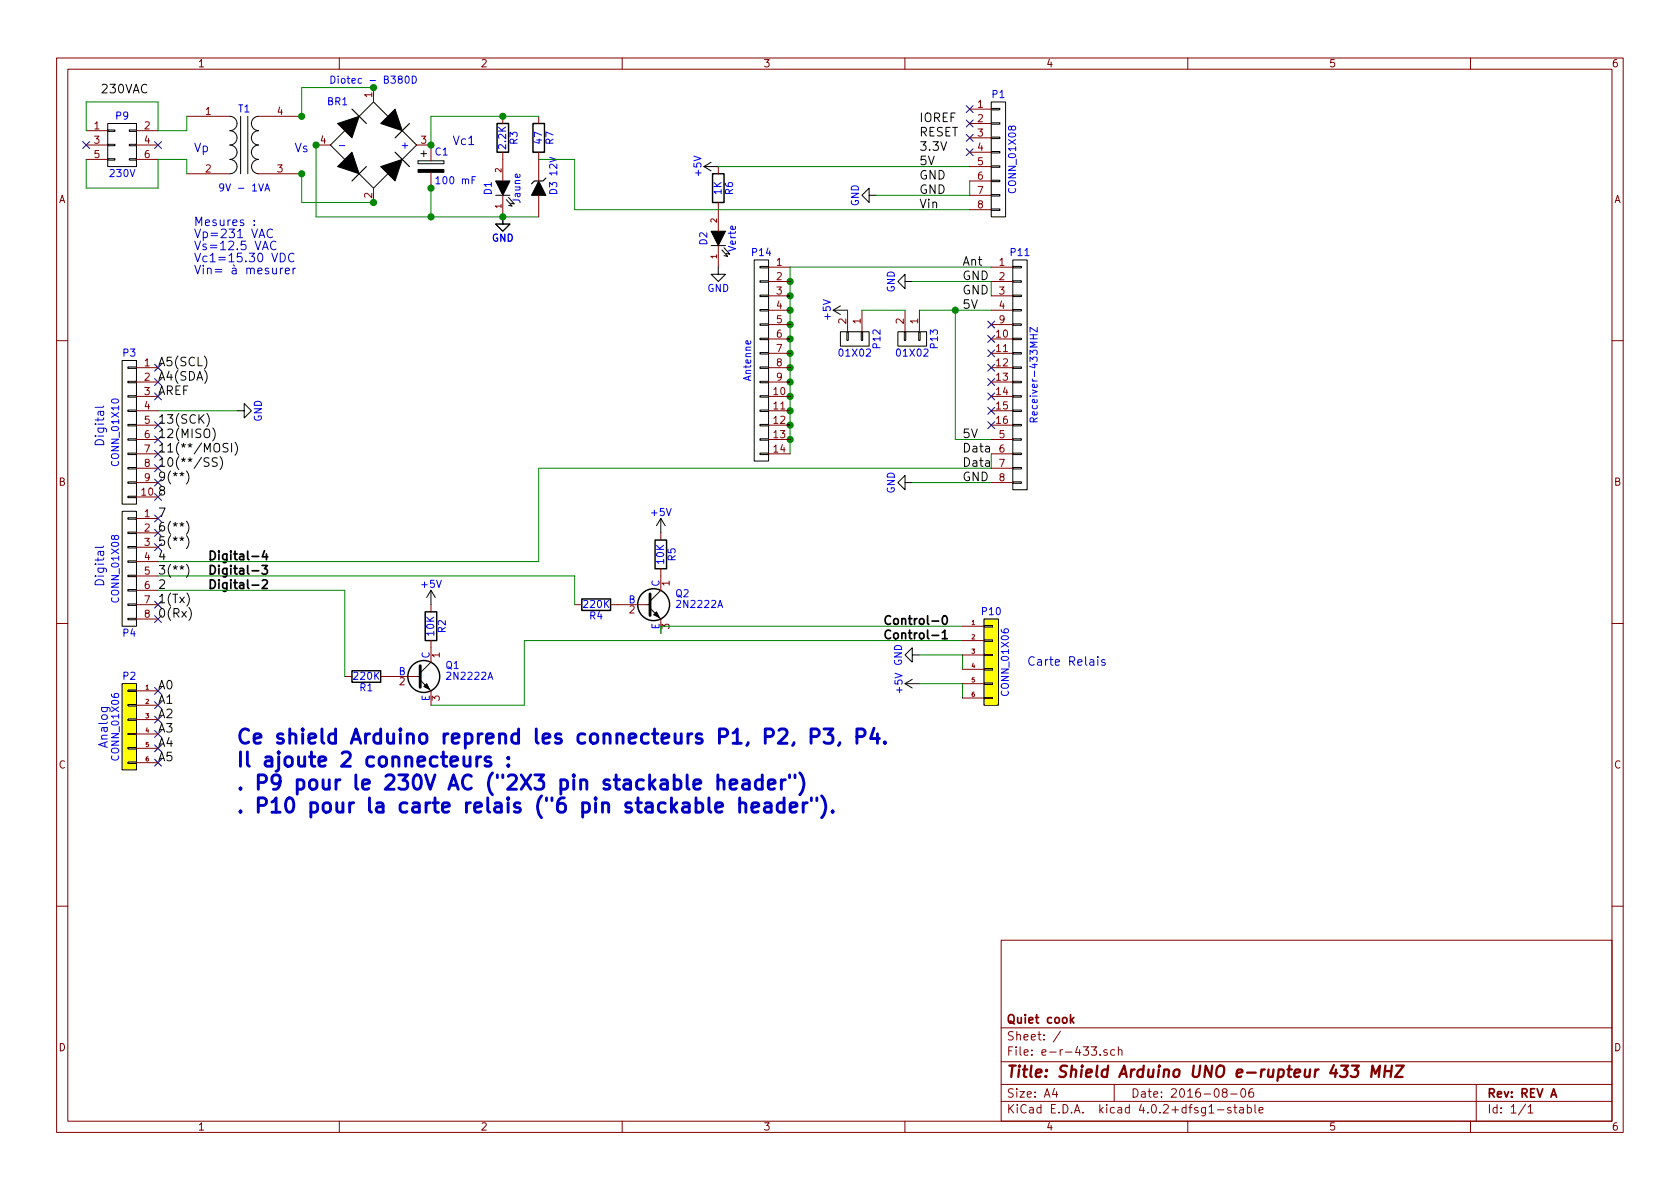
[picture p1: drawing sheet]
<svg xmlns="http://www.w3.org/2000/svg" width="297mm" height="210mm" viewBox="0 0 297 210" stroke-linecap="round" stroke-linejoin="round" font-family="sans-serif">
<g fill="none" stroke="#840000" stroke-width=".18">
<path d="M10 10.3h277v189.9h-277zM12 12.2h273v186.1h-273zM60 10.3v1.9M66 15.5v2.5M110 10.3v1.9M160 10.3v1.9M171.4 19.3h3.9M210 10.3v1.9M260 10.3v1.9M15.2 25.6h3.8M15.2 23.1h3.8M15.2 28.2h3.8"/>
<path d="M24.1 25.6h3.8M24.1 23.1h3.8M24.1 28.2h3.8M33 20.6h7.6M33 30.7h7.6M45.7 20.6h7.6M45.7 30.7h7.6M55.9 25.6h2.5M66 33.3v2.5M73.7 25.6h2.5v2.8M76.2 30.5v2.8M88.9 20.6v1.2"/>
<path d="M88.9 26.9v5.1M88.9 34.5v3.8M95.2 20.6v1.2M95.2 26.9v5.1M95.2 34.5v3.8M127 29.5v1.2M127 35.8v5.1M171.4 21.8h3.9M171.4 24.4h3.9M171.4 26.9h3.9M171.4 29.5h3.9M171.4 32h3.9"/>
<path d="M171.4 34.5h3.9M171.4 37.1h3.9M127 43.4v3.8M135.9 47.2h3.8M135.9 49.8h3.8M135.9 52.3h3.8M135.9 54.9h3.8M135.9 57.4h3.8M135.9 59.9h3.8M149.9 54.9v3.8M152.4 54.9v3.8M160 54.9v3.8"/>
<path d="M162.6 54.9v3.8M175.3 47.2h3.8M175.3 49.8h3.8M175.3 52.3h3.8M175.3 54.9h3.8M175.3 57.4h3.8M175.3 59.9h3.8M10 60.2h2M24.1 65h3.8M24.1 67.6h3.8M24.1 70.1h3.8M24.1 72.6h3.8"/>
<path d="M24.1 75.2h3.8M24.1 77.7h3.8M135.9 62.5h3.8M135.9 65h3.8M135.9 67.6h3.8M135.9 70.1h3.8M135.9 72.6h3.8M135.9 75.2h3.8M135.9 77.7h3.8M175.3 62.5h3.8M175.3 65h3.8M175.3 67.6h3.8"/>
<path d="M175.3 70.1h3.8M175.3 72.6h3.8M175.3 75.2h3.8M175.3 77.7h3.8M285 60.2h2M24.1 80.3h3.8M24.1 82.8h3.8M24.1 85.3h3.8M24.1 87.9h3.8M24.1 91.7h3.8M24.1 94.2h3.8M24.1 96.8h3.8"/>
<path d="M24.1 99.3h3.8M116.8 94.2v1.3M135.9 80.3h3.8M175.3 80.3h3.8M175.3 82.8h3.8M175.3 85.3h3.8M10 110.3h2M24.1 106.9h3.8M24.1 101.8h3.8M24.1 104.4h3.8M24.1 109.5h3.8M61 119.6h1.2"/>
<path d="M67.3 119.6h6.4M76.2 106.9v1.3M76.2 113.3v3.8M101.6 106.9h1.3M107.9 106.9h6.4M116.8 100.6v3.8M116.8 109.5v2.5M170.2 110.7h3.8M170.2 113.3h3.8M170.2 115.8h3.8M170.2 118.4h3.8M285 110.3h2"/>
<path d="M24.1 122.2h3.8M24.1 124.7h3.8M24.1 127.2h3.8M24.1 129.8h3.8M24.1 132.3h3.8M24.1 134.9h3.8M76.2 122.2v2.5M170.2 120.9h3.8M170.2 123.4h3.8M10 160.2h2M177 166.3h108v32h-108zM285 160.2h2"/>
<path d="M60 198.3v1.9M110 198.3v1.9M160 198.3v1.9M177 194.8h108M177 191.8h108M177 187.8h108M177 181.8h108M186.4 192.5l-.3 1h.9M186.8 193v1M187.5 182.3l-1.3 2M192.9 185.1h1l-.5 .6 .4 .1v.7l-.2 .1-.7-.1M194.5 186.5v.1"/>
<path d="M195.7 185.7a.37 .37 0 0 0-.6 .1l.1 .2 .5 .2 .1 .1-.2 .3-.5-.1M197 191.8v3M197.1 185.7l-.5-.1-.2 .3v.6l.2 .1 .5-.1M197.7 185.7l.2-.1 .4 .1 .1 .9M197.7 185.1v1.5M210 198.3v1.9M215.3 196.3h1.1M216.4 193.2l-.3-.3 .1-.2 .2-.2 .4 .1 .2 .2-.1 .2-.6 .2a.48 .48 0 0 0-.1 .7l.2 .1 .5-.1a.48 .48 0 0 0-.2-.7M217.6 193.5h1.1M217.6 195.9a.37 .37 0 0 0-.6 .1l.1 .3 .5 .1 .1 .1-.2 .3-.5-.1M218.1 195.8h.6M218.3 195.3v1.3l.4 .2"/>
<path d="M219.2 195.9h.6v.9M219.5 192.7l.2-.2a.81 .81 0 0 1 .6 .6 .81 .81 0 0 1-.3 .8l-.1 .1a.79 .79 0 0 1-.4-1.3zM219.8 196.2l-.4 .1-.3 .2 .3 .3 .4-.1M220.5 195.9l.5-.1 .3 .3-.2 .6h-.6M220.5 195.3v1.5M221.5 192.5a.59 .59 0 0 0-.7 .7l.1 .7 .2 .1 .5-.1 .1-.5-.2-.2-.4-.1-.3 .3M221.9 195.3v1.3l.2 .2M222.6 196.3l.7-.1v-.3l-.5-.1-.2 .2 .1 .7h.6M260 198.3v1.9M261 191.8v6.5M269.7 195.2l-1.2 2M270.2 195.8l.4-.5v1.5"/>
<path d="M270.2 196.8h.8"/>
</g>
<path d="M189.9 179.9l-.6 .6M189.4 180.4l.5 .5M274.2 194l.5-1.5 .5 1.5" fill="none" stroke="#840000" stroke-width=".3"/>
<path d="M239 188.4h1.3l-.8 .8a.48 .48 0 0 1 .7 .4l-.1 .5-.2 .2-.8 .1-.3-.1M242.4 190.4l.3-2 .5 1.5 .8-1.5-.2 2M244.9 189.4h1.1M245 188.4l-.3 2M246.1 188.4l-.2 2M246.9 188.4h1.3l-1.6 2h1.4" fill="none" stroke="#840000" stroke-width=".41"/>
<g fill="none" stroke="#000" stroke-width=".25">
<path d="M87.9 21.8h2v5.1h-2zM94.2 21.8h2.1v5.1h-2.1zM126 30.7h2v5.1h-2zM115.8 95.5h2.1v5.1h-2.1zM62.2 118.6h5.1v2h-5.1zM75.2 108.2h2v5.1h-2zM102.9 105.9h5v2h-5z"/>
<circle cx="74.9" cy="119.6" r="2.82"/>
<circle cx="115.6" cy="106.9" r="2.82"/>
</g>
<g fill="none" stroke="#000" stroke-width=".18">
<path d="M175.3 18h2.5v20.3h-2.5zM175.3 19.2h1.5v.2h-1.5zM19 28.1h1.3v.2h-1.3zM19 25.5h1.3v.3h-1.3zM19 23h1.3v.2h-1.3zM19 21.8h5.1v7.7h-5.1zM22.9 28.1h1.2v.2h-1.2zM22.9 25.5h1.2v.3h-1.2zM22.9 23h1.2v.2h-1.2zM40.6 20.6a1.27 1.27 0 0 1 1.3 1.2 1.27 1.27 0 0 1-1.3 1.3 1.27 1.27 0 0 1 1.3 1.3 1.27 1.27 0 0 1-1.3 1.2 1.27 1.27 0 0 1 1.3 1.3 1.27 1.27 0 0 1-1.3 1.3 1.27 1.27 0 0 1 1.3 1.3 1.27 1.27 0 0 1-1.3 1.2M42.5 20.6v10.1M43.8 20.6v10.1"/>
<path d="M45.7 20.6a1.27 1.27 0 0 0-1.3 1.2 1.27 1.27 0 0 0 1.3 1.3 1.27 1.27 0 0 0-1.3 1.3 1.27 1.27 0 0 0 1.3 1.2 1.27 1.27 0 0 0-1.3 1.3 1.27 1.27 0 0 0 1.3 1.3 1.27 1.27 0 0 0-1.2 1.3 1.27 1.27 0 0 0 1.2 1.2M61 23.1l-2.6 2.5 2.6 2.6M63.5 30.7l2.5 2.6 2.6-2.6M63.5 20.6l2.5-2.6 2.6 2.6M71.1 23.1l2.6 2.5-2.6 2.6M73.9 28.4v.6zM73.9 29h4.6zM73.9 28.4h4.6zM74.4 27.2h1M74.9 26.7v1M78.5 28.4v.6zM87.6 34.5h2.6"/>
<path d="M88.9 38.3v1.3h1.3l-1.3 1.3-1.3-1.3h1.3M89.5 35.3l1.1 1.1-.7-.1M89.9 34.9l1 1.2-.6-.2M124.5 29.5l1.2 .7M124.5 29.5h2.5M125.7 28.7l-1.2 .8M153.7 34.5v-1.2l-1.3 1.2 1.3 1.3v-1.3h1.2M175.3 37h1.5v.2h-1.5zM175.3 34.4h1.5v.3h-1.5zM175.3 31.9h1.5v.2h-1.5zM175.3 29.3h1.5v.3h-1.5zM175.3 26.8h1.5v.2h-1.5z"/>
<path d="M175.3 24.3h1.5v.2h-1.5zM175.3 21.7h1.5v.3h-1.5zM125.7 43.4h2.6M127 47.2v1.3h1.3l-1.3 1.3-1.3-1.3h1.3M127.6 44.2l1.1 1.1-.7-.1M128 43.8l1 1.2-.6-.2M133.3 46h2.6v35.5h-2.6zM134.4 59.8h1.5v.3h-1.5zM134.4 57.3h1.5v.2h-1.5zM134.4 54.7h1.5v.3h-1.5zM134.4 52.2h1.5v.2h-1.5zM134.4 49.7h1.5v.2h-1.5z"/>
<path d="M134.4 47.1h1.5v.3h-1.5zM147.3 54.9l1.3 .7M147.3 54.9h2.6M148.6 58.7h5.1v2.5h-5.1zM148.6 54.1l-1.3 .8M149.7 58.7h.3v1.5h-.3zM152.3 58.7h.2v1.5h-.2zM158.7 58.7h5.1v2.5h-5.1zM159.9 58.7h.2v1.5h-.2zM160 49.8v-1.3l-1.3 1.3 1.3 1.2v-1.2h1.3M162.4 58.7h.3v1.5h-.3zM179.1 59.8h1.5v.3h-1.5z"/>
<path d="M179.1 57.3h1.5v.2h-1.5zM179.1 54.7h1.5v.3h-1.5zM179.1 52.2h1.5v.2h-1.5zM179.1 49.7h1.5v.2h-1.5zM179.1 47.1h1.5v.3h-1.5zM179.1 46h2.5v40.6h-2.5zM21.6 63.7h2.5v25.4h-2.5zM22.6 77.6h1.5v.2h-1.5zM22.6 75.1h1.5v.2h-1.5zM22.6 72.5h1.5v.3h-1.5zM22.6 70h1.5v.2h-1.5zM22.6 67.4h1.5v.3h-1.5z"/>
<path d="M22.6 64.9h1.5v.2h-1.5zM36.6 73.1a1.75 1.75 0 0 1 0 2.3M37.6 75.7a1.75 1.75 0 0 1 0 2.3M40.3 78.5a.62 .62 0 0 0-.8 .1v.4l.7 .3v.5a.62 .62 0 0 1-.8 .1M40.9 78.4v1.5M41.6 78.2a1.75 1.75 0 0 1 0 2.3M41.9 72.6h1.3v-1.2l1.2 1.2-1.2 1.3v-1.3M134.4 77.6h1.5v.2h-1.5zM134.4 75.1h1.5v.2h-1.5zM134.4 72.5h1.5v.3h-1.5zM134.4 70h1.5v.2h-1.5zM134.4 67.4h1.5v.3h-1.5z"/>
<path d="M134.4 64.9h1.5v.2h-1.5zM134.4 62.4h1.5v.2h-1.5zM179.1 77.6h1.5v.2h-1.5zM179.1 75.1h1.5v.2h-1.5zM179.1 72.5h1.5v.3h-1.5zM179.1 70h1.5v.2h-1.5zM179.1 67.4h1.5v.3h-1.5zM179.1 64.9h1.5v.2h-1.5zM179.1 62.4h1.5v.2h-1.5zM21.6 90.4h2.5v20.3h-2.5zM22.6 87.8h1.5v.2h-1.5zM22.6 85.2h1.5v.3h-1.5z"/>
<path d="M22.6 82.7h1.5v.2h-1.5zM22.6 80.1h1.5v.3h-1.5zM22.6 99.2h1.5v.2h-1.5zM22.6 96.6h1.5v.3h-1.5zM22.6 94.1h1.5v.3h-1.5zM22.6 91.6h1.5v.2h-1.5zM33 83.3a1.75 1.75 0 0 1 0 2.3M33 92.2a1.75 1.75 0 0 1 0 2.3M33 94.7a1.75 1.75 0 0 1 0 2.3M33 99.8a1.75 1.75 0 0 1 0 2.3M38.4 81a.62 .62 0 0 0-.8 .1v.4l.7 .4v.4a.62 .62 0 0 1-.8 .1M38.9 80.7a1.75 1.75 0 0 1 0 2.4"/>
<path d="M116.8 91.7l-.7 1.3M116.8 91.7v2.5M116.8 91.7l.8 1.3M134.4 80.1h1.5v.3h-1.5zM160 85.3v-1.2l-1.3 1.2 1.3 1.3v-1.3h1.3M179.1 85.2h1.5v.3h-1.5zM179.1 82.7h1.5v.2h-1.5zM179.1 80.1h1.5v.3h-1.5zM22.6 109.3h1.5v.3h-1.5zM22.6 106.8h1.5v.3h-1.5zM22.6 104.3h1.5v.2h-1.5zM22.6 101.7h1.5v.3h-1.5z"/>
<path d="M33.4 107.4a1.75 1.75 0 0 1 0 2.3M73.7 119.6h.6M76.2 117.1l-1.9 1.9M76.2 104.4l-.8 1.3M76.2 104.4v2.5M76.2 104.4l.8 1.3M114.3 106.9h.6M114.9 107.6l1.9 1.9M116.8 104.4l-1.9 1.9M161.3 115.8v-1.3l-1.3 1.3 1.3 1.3v-1.3h1.3M174 118.2h1.5v.3h-1.5zM174 115.7h1.5v.2h-1.5z"/>
<path d="M174 113.2h1.5v.2h-1.5zM174 110.6h1.5v.3h-1.5zM174 109.5h2.5v15.2h-2.5zM21.6 120.9h2.5v15.2h-2.5zM22.6 134.7h1.5v.3h-1.5zM22.6 132.2h1.5v.3h-1.5zM22.6 129.7h1.5v.2h-1.5zM22.6 127.1h1.5v.3h-1.5zM22.6 124.6h1.5v.2h-1.5zM22.6 122h1.5v.3h-1.5zM74.3 120.3l1.9 1.9M160 120.9l1.3 .8"/>
<path d="M160 120.9h2.6M161.3 120.1l-1.3 .8M174 123.3h1.5v.3h-1.5zM174 120.8h1.5v.2h-1.5z"/>
</g>
<path d="M58.5 13.5a.64 .64 0 0 1 .7 .6 .64 .64 0 0 1-.7 .6zM72.9 13.5a.64 .64 0 0 1 .7 .6 .64 .64 0 0 1-.7 .6zM39.5 33l-.2 .3h-.2l-.3-.3 .1-.4 .4-.1 .2 .2a.84 .84 0 0 1-.3 1.1h-.3M46.8 33.8l.4-1.3 .5 1.3M47 33.4h.5M60 25.7h1M84.1 31.2h-.6v1.3M183.4 57.9v.8l-1.3-.8v.8M182.8 74.6l-.1-.6-.5-.1-.1 .7h1.3M183.4 73.9l-.6 .4" fill="none" stroke="#00f" stroke-width=".18"/>
<path d="M62.2 19.3l2.6 2.5M64.8 29.5l-2.6 2.5M69.8 26.9l2.6 2.6M72.4 21.8l-2.6 2.6M96.5 31.5l-.5 .5h-1.5l-.5 .5" fill="none" stroke="#000" stroke-width=".2"/>
<path d="M59.7 29.5l2.5-2.6 1.3 3.8zM59.7 21.8l3.8-1.2-1.3 3.8zM67.3 29.5l3.8-1.3-1.3 3.8zM67.3 21.8l2.5-2.5 1.3 3.8zM73.9 30h4.6v.5h-4.6zM87.6 32h2.6l-1.3 2.5zM95.2 32l1.3 2.5h-2.5zM125.7 40.9h2.6l-1.3 2.5zM115.6 108.7l.5-.5 .5 1zM74.9 121.4l.5-.5 .5 1z" fill="#000" stroke="#000" stroke-width=".18"/>
<path d="M74.3 117.7v3.8M114.9 105v3.8" fill="none" stroke="#000" stroke-width=".51"/>
<g fill="none" stroke="#008400" stroke-width=".18">
<path d="M66 15.5h-12.7v5.1M15.2 28.2v5.1h12.7v-5.1h5.1v2.5M33 20.6v2.5h-5.1v-5.1h-12.7v5.1M53.3 30.7v5.1h12.7M55.9 25.6v12.7h39.3M76.2 33.3v5M95.2 20.6h-19v5M95.2 28.2h6.4v8.9h69.8M127 29.5h44.4M171.4 32v2.5h-16.5M152.4 54.9h7.6M161.3 49.8h14"/>
<path d="M162.6 54.9h12.7M168.9 54.9v22.8h6.4M175.3 47.2h-35.6v33.1M27.9 72.6h14M161.3 85.3h14M175.3 80.3v2.5h-80.1v16.5h-67.3M27.9 101.8h73.7v5.1M27.9 104.4h33.1v15.2M162.6 115.8h7.6v2.6M170.2 110.7h-53.4v1.3M170.2 113.3h-77.5v11.4h-16.5M162.6 120.9h7.6v2.5"/>
</g>
<g fill="#008400" stroke="#008400" stroke-width=".25">
<circle cx="76.2" cy="38.3" r=".51"/>
<circle cx="76.2" cy="25.6" r=".51"/>
<circle cx="55.9" cy="25.6" r=".51"/>
<circle cx="53.3" cy="20.6" r=".51"/>
<circle cx="53.3" cy="30.7" r=".51"/>
<circle cx="66" cy="15.5" r=".51"/>
<circle cx="66" cy="35.8" r=".51"/>
<circle cx="76.2" cy="33.3" r=".51"/>
<circle cx="88.9" cy="38.3" r=".51"/>
<circle cx="88.9" cy="20.6" r=".51"/>
<circle cx="139.7" cy="52.3" r=".51"/>
<circle cx="139.7" cy="49.8" r=".51"/>
<circle cx="139.7" cy="54.9" r=".51"/>
<circle cx="139.7" cy="59.9" r=".51"/>
<circle cx="139.7" cy="57.4" r=".51"/>
<circle cx="139.7" cy="65" r=".51"/>
<circle cx="139.7" cy="62.5" r=".51"/>
<circle cx="139.7" cy="67.6" r=".51"/>
<circle cx="139.7" cy="70.1" r=".51"/>
<circle cx="139.7" cy="72.6" r=".51"/>
<circle cx="139.7" cy="75.2" r=".51"/>
<circle cx="139.7" cy="77.7" r=".51"/>
<circle cx="168.9" cy="54.9" r=".51"/>
</g>
<path d="M46.3 100h1l-.5 .6 .3 .1 .2 .2-.1 .5-.2 .1h-.5l-.2-.1M46.8 97.4l-.4 1.1h.9M47.1 98v1M46.4 102.7l.2-.2h.4l.2 .2 .1 .3-.1 .2-.9 .9h1M166.6 111.9l.5-.5v1.5M166.6 112.9h.9M166.8 109l.2-.1a.81 .81 0 0 1 .5 .7 .81 .81 0 0 1-.5 .8 .98 .98 0 0 1-.2-1.4z" fill="none" stroke="#000" stroke-width=".3"/>
<g fill="none" stroke="#000084" stroke-width=".18">
<path d="M170.8 18.7l1.3 1.2M172.1 18.7l-1.3 1.2M14.6 25l1.2 1.3M15.8 25l-1.2 1.3M27.3 25l1.2 1.3M28.5 25l-1.2 1.3M170.8 21.2l1.3 1.2M170.8 23.8l1.3 1.2M170.8 26.3l1.3 1.2M172.1 21.2l-1.3 1.2M172.1 23.8l-1.3 1.2M172.1 26.3l-1.3 1.2"/>
<path d="M174.7 56.8l1.2 1.2M174.7 59.3l1.2 1.2M175.9 56.8l-1.2 1.2M175.9 59.3l-1.2 1.2M27.3 69.5l1.2 1.2M27.3 74.6l1.2 1.2M27.3 77.1l1.2 1.2M27.3 79.6l1.2 1.3M28.5 69.5l-1.2 1.2M28.5 74.6l-1.2 1.2M28.5 77.1l-1.2 1.2M28.5 79.6l-1.2 1.3"/>
<path d="M174.7 61.9l1.2 1.2M174.7 64.4l1.2 1.2M174.7 66.9l1.2 1.3M174.7 69.5l1.2 1.2M174.7 72l1.2 1.2M174.7 74.6l1.2 1.2M175.9 61.9l-1.2 1.2M175.9 64.4l-1.2 1.2M175.9 66.9l-1.2 1.3M175.9 69.5l-1.2 1.2M175.9 72l-1.2 1.2M175.9 74.6l-1.2 1.2"/>
<path d="M27.3 82.2l1.2 1.2M27.3 87.3l1.2 1.2M27.3 91.1l1.2 1.2M28.5 82.2l-1.2 1.2M28.5 87.3l-1.2 1.2M28.5 91.1l-1.2 1.2M27.3 106.3l1.2 1.2M28.5 106.3l-1.2 1.2M27.3 121.6l1.2 1.2M27.3 126.6l1.2 1.3M27.3 129.2l1.2 1.2M27.3 131.7l1.2 1.2"/>
<path d="M27.3 134.3l1.2 1.2M27.3 124.1l1.2 1.2M28.5 121.6l-1.2 1.2M28.5 126.6l-1.2 1.3M28.5 129.2l-1.2 1.2M28.5 131.7l-1.2 1.2M28.5 134.3l-1.2 1.2M28.5 124.1l-1.2 1.2"/>
</g>
<g fill="none" stroke="#0000c2" stroke-width=".51">
<path d="M84.3 133.8v1.7M85 133.8a.59 .59 0 0 0-.7 .5M86.7 133.9l-.6-.1-.2 .1-.1 .3 .1 .3 .8 .3 .1 .2-.1 .4-.2 .1-.7-.1M89.9 135.3l.1 .1-.1 .1-.2-.1 .2-.1v.2M89.9 133.9l.1 .2-.1 .1-.2-.1 .2-.2v.3M126.9 138.1a.64 .64 0 0 1 1.1 .1v1.4M126.9 137v2.6M129.1 138.7l1.2-.2-.1-.5-.8-.1-.2 .1-.1 .2v1l.1 .2 .2 .2 .8-.2M131.4 138l.2-.1 .8 .1 .1 .2v1.4M132.5 138.5l-.3 .1h-.6a.5 .5 0 0 0-.3 .5 .5 .5 0 0 0 .3 .5h.6l.3-.2M134.8 138a.85 .85 0 0 0-1.1 .1l-.1 .3v.7l.1 .2 .3 .3 .8-.2M134.8 137v2.6"/>
<path d="M135.8 138.7l1.3-.2-.2-.5-.7-.1-.2 .1-.2 .2v1l.2 .2 .2 .2 .7-.2M138.2 137.9v1.7M138.9 137.9a.59 .59 0 0 0-.7 .5M139.6 137v.5M140.6 137v.5M141.4 136.7a2.87 2.87 0 0 1 0 3.8M143.4 130.2h1a.7 .7 0 0 0 .5-.6 .7 .7 0 0 0-.5-.7h-1v2.5M145.7 128.9h1.6l-.9 1a.68 .68 0 0 1 .9 .4v.7l-.3 .3-.2 .1h-.7l-.4-.2M148.5 131.3l-.3 .5M151.5 130.2h1a.7 .7 0 0 0 .5-.6 .7 .7 0 0 0-.5-.7h-1v2.5M154.5 128.8l-.6 1.8h1.6M155.1 129.8v1.6"/>
<path d="M156.5 131.2l.1 .1-.1 .1-.2-.1 .2-.1v.2M130.8 142.2a.64 .64 0 0 1 1.1 .1v1.3M130.8 141.1v2.5M132.9 142.8l1.3-.3-.2-.4-.7-.1-.2 .1-.2 .2v1l.2 .2 .2 .1 .7-.1M135.3 142.1l.2-.1 .7 .1 .1 .2v1.3M136.3 142.5l-.2 .2h-.6a.5 .5 0 0 0-.4 .4 .5 .5 0 0 0 .4 .5h.6l.2-.1M138.6 142.1a.85 .85 0 0 0-1.1 .1l-.1 .2v.7l.1 .3 .4 .2 .7-.1M138.6 141.1v2.5M139.7 142.8l1.2-.3-.1-.4-.7-.1-.3 .1-.1 .2v1l.1 .2 .3 .1 .7-.1M142 142v1.6M142.7 142a.59 .59 0 0 0-.7 .4M143.5 141.1v.5"/>
<path d="M144.4 141.1v.5M145.3 140.7a2.87 2.87 0 0 1 0 3.9M147.2 143.4l.1 .1-.1 .1-.1-.1 .1-.1v.2"/>
</g>
<g fill="none" stroke="#0000c2" stroke-width=".18">
<path d="M45 39.7v.2M45 39v.1M48.2 40.7a.62 .62 0 0 0-.8-.1 .62 .62 0 0 0-.2 .8 .58 .58 0 0 0 .3 .6 .58 .58 0 0 0 .7-.1M48.8 42.8a.62 .62 0 0 0-.8 0 .62 .62 0 0 0-.2 .7 .58 .58 0 0 0 .3 .6 .58 .58 0 0 0 .7-.1M49.6 44.8a.77 .77 0 0 1 .9 .7 .77 .77 0 0 1-.9 .8zM49.6 47.4v1M50 47.4l-.3 .1-.1 .2M50.4 47.9l.8-.1-.1-.3-.4-.1-.3 .2 .1 .8h.6M51.8 47.4v1M52 44.9a.62 .62 0 0 0-.8 0 .62 .62 0 0 0-.2 .7 .58 .58 0 0 0 .3 .6 .58 .58 0 0 0 .7-.1M52.2 47.4l-.2 .1-.2 .2M18.3 71.8l-.2 .2h-1.3"/>
<path d="M18.3 96.6l-.2 .2h-1.3M194.1 116.1v.2M194.1 116.6v1M195.4 116.7l-.4-.1-.2 .3v.2l.6 .1v.4h-.6"/>
</g>
<g fill="#ff0" stroke="#ff0" stroke-width=".18">
<path d="M174 109.5h2.5v15.2h-2.5z"/>
<path d="M21.6 120.9h2.5v15.2h-2.5z"/>
</g>
<g font-size="3.5" fill="#0000c2">
<text x="41.9" y="131.6">Ce shield Arduino reprend les connecteurs P1, P2, P3, P4.</text>
<text x="41.9" y="135.6">Il ajoute 2 connecteurs :</text>
<text x="41.9" y="139.7">. P9 pour le 230V AC (&quot;2X3 pin stackable header&quot;)</text>
<text x="41.9" y="143.8">. P10 pour la carte relais (&quot;6 pin stackable header&quot;).</text>
</g>
<text font-size="2.8" fill="#840000" x="178" y="190.5">Title: Shield Arduino UNO e-rupteur 433 MHZ</text>
<g font-size="2.1">
<text x="17.8" y="16.5">230VAC</text>
<text x="162.6" y="21.6">IOREF</text>
<text x="162.6" y="24.1">RESET</text>
<text x="162.6" y="26.7">3.3V</text>
<text x="162.6" y="29.2">5V</text>
<text x="162.6" y="31.7">GND</text>
<text x="162.6" y="34.3">GND</text>
<text x="162.6" y="36.8">Vin</text>
<text x="170.2" y="47">Ant</text>
<text x="170.2" y="49.5">GND</text>
<text x="170.2" y="54.6">5V</text>
<text x="27.9" y="64.8">A5(SCL)</text>
<text x="27.9" y="67.3">A4(SDA)</text>
<text x="27.9" y="69.8">AREF</text>
<text x="27.9" y="74.9">13(SCK)</text>
<text x="27.9" y="77.5">12(MISO)</text>
<text x="170.2" y="77.5">5V</text>
<text x="27.9" y="80">11(**/MOSI)</text>
<text x="27.9" y="82.5">10(**/SS)</text>
<text x="170.2" y="80">Data</text>
<text x="170.2" y="82.5">Data</text>
<text x="27.9" y="85.1">9(**)</text>
<text x="27.9" y="87.6">8</text>
<text x="170.2" y="85.1">GND</text>
<text x="27.9" y="91.4">7</text>
<text x="27.9" y="94">6(**)</text>
<text x="27.9" y="96.5">5(**)</text>
<text x="27.9" y="99.1">4</text>
<text x="27.9" y="101.6">3(**)</text>
<text x="36.8" y="101.6">Digital-3</text>
<text x="36.8" y="99.1">Digital-4</text>
<text x="27.9" y="104.1">2</text>
<text x="27.9" y="106.7">1(Tx)</text>
<text x="36.8" y="104.1">Digital-2</text>
<text x="27.9" y="109.2">0(Rx)</text>
<text x="156.2" y="110.5">Control-0</text>
<text x="156.2" y="113">Control-1</text>
<text x="27.9" y="121.9">A0</text>
<text x="27.9" y="124.5">A1</text>
<text x="27.9" y="127">A2</text>
<text x="27.9" y="129.5">A3</text>
<text x="27.9" y="132.1">A4</text>
<text x="27.9" y="134.6">A5</text>
</g>
<g font-size="2.1" fill="#0000c2">
<text x="34.3" y="26.9">Vp</text>
<text x="52.1" y="26.9">Vs</text>
<text x="80" y="25.6">Vc1</text>
<text x="34.3" y="40">Mesures :</text>
<text x="34.3" y="42.1">Vp=231 VAC</text>
<text x="34.3" y="44.2">Vs=12.5 VAC</text>
<text x="34.3" y="46.4">Vc1=15.30 VDC</text>
<text x="34.3" y="48.5">Vin= à mesurer</text>
<text x="18.4" y="79" transform="rotate(-90 18.4 79)">Digital</text>
<text x="18.4" y="103.8" transform="rotate(-90 18.4 103.8)">Digital</text>
<text x="181.6" y="117.7">Carte Relais</text>
<text x="19" y="132.3" transform="rotate(-90 19 132.3)">Analog</text>
</g>
<text font-size="2.1" fill="#008400" x="170.2" y="52.1">GND</text>
<g font-size="2.1" fill="#840000">
<text x="178" y="184">Sheet: /</text>
<text x="178" y="181">Quiet cook</text>
<text x="178" y="186.7">File: e-r-433.sch</text>
<text x="178" y="196.9">KiCad E.D.A. kicad 4.0.2+dfsg1-stable</text>
<text x="178" y="194.1">Size: A4</text>
<text x="200" y="194.1">Date: 2016-08-06</text>
<text x="263" y="194.1">Rev: REV A</text>
<text x="263" y="196.9">Id: 1/1</text>
</g>
<g font-size="1.8" fill="#840000">
<text x="35" y="11.9">1</text>
<text x="85" y="11.9">2</text>
<text x="135" y="11.9">3</text>
<text x="185" y="11.9">4</text>
<text x="235" y="11.9">5</text>
<text x="285" y="11.9">6</text>
<text x="65.8" y="17.2" transform="rotate(-90 65.8 17.2)">1</text>
<text x="16.7" y="22.9">1</text>
<text x="25.6" y="22.9">2</text>
<text x="36.3" y="20.3">1</text>
<text x="49" y="20.3">4</text>
<text x="172.9" y="19">1</text>
<text x="172.9" y="21.6">2</text>
<text x="16.7" y="25.4">3</text>
<text x="16.7" y="27.9">5</text>
<text x="25.6" y="25.4">4</text>
<text x="25.6" y="27.9">6</text>
<text x="56.7" y="25.4">4</text>
<text x="74.4" y="25.4">3</text>
<text x="172.9" y="24.1">3</text>
<text x="172.9" y="26.7">4</text>
<text x="172.9" y="29.2">5</text>
<text x="10.4" y="35.9">A</text>
<text x="36.3" y="30.5">2</text>
<text x="49" y="30.5">3</text>
<text x="65.8" y="35" transform="rotate(-90 65.8 35)">2</text>
<text x="172.9" y="31.7">6</text>
<text x="172.9" y="34.3">7</text>
<text x="285.4" y="35.9">A</text>
<text x="172.9" y="36.8">8</text>
<text x="137.3" y="47">1</text>
<text x="176.7" y="47">1</text>
<text x="137.3" y="49.5">2</text>
<text x="137.3" y="52.1">3</text>
<text x="176.7" y="49.5">2</text>
<text x="176.7" y="52.1">3</text>
<text x="137.3" y="54.6">4</text>
<text x="137.3" y="57.1">5</text>
<text x="137.3" y="59.7">6</text>
<text x="149.6" y="57.2" transform="rotate(-90 149.6 57.2)">2</text>
<text x="152.1" y="57.2" transform="rotate(-90 152.1 57.2)">1</text>
<text x="159.8" y="57.2" transform="rotate(-90 159.8 57.2)">2</text>
<text x="162.3" y="57.2" transform="rotate(-90 162.3 57.2)">1</text>
<text x="176.2" y="59.7">10</text>
<text x="176.7" y="54.6">4</text>
<text x="176.7" y="57.1">9</text>
<text x="25.6" y="64.8">1</text>
<text x="137.3" y="62.2">7</text>
<text x="137.3" y="64.8">8</text>
<text x="176.2" y="62.2">11</text>
<text x="176.2" y="64.8">12</text>
<text x="25.6" y="67.3">2</text>
<text x="25.6" y="69.8">3</text>
<text x="136.8" y="69.8">10</text>
<text x="137.3" y="67.3">9</text>
<text x="176.2" y="67.3">13</text>
<text x="176.2" y="69.8">14</text>
<text x="25.6" y="72.4">4</text>
<text x="25.6" y="74.9">5</text>
<text x="25.6" y="77.5">6</text>
<text x="136.8" y="72.4">11</text>
<text x="136.8" y="74.9">12</text>
<text x="136.8" y="77.5">13</text>
<text x="176.2" y="72.4">15</text>
<text x="176.2" y="74.9">16</text>
<text x="176.7" y="77.5">5</text>
<text x="25.6" y="80">7</text>
<text x="25.6" y="82.5">8</text>
<text x="136.8" y="80">14</text>
<text x="176.7" y="80">6</text>
<text x="176.7" y="82.5">7</text>
<text x="10.4" y="85.9">B</text>
<text x="25.1" y="87.6">10</text>
<text x="25.6" y="85.1">9</text>
<text x="176.7" y="85.1">8</text>
<text x="285.4" y="85.9">B</text>
<text x="25.6" y="91.4">1</text>
<text x="25.6" y="94">2</text>
<text x="25.6" y="96.5">3</text>
<text x="25.6" y="99.1">4</text>
<text x="25.6" y="101.6">5</text>
<text x="25.6" y="104.1">6</text>
<text x="25.6" y="106.7">7</text>
<text x="118.4" y="103.6" transform="rotate(-90 118.4 103.6)">1</text>
<text x="25.6" y="109.2">8</text>
<text x="111.3" y="108.5">2</text>
<text x="118.4" y="111.2" transform="rotate(-90 118.4 111.2)">3</text>
<text x="77.7" y="116.3" transform="rotate(-90 77.7 116.3)">1</text>
<text x="70.6" y="121.2">2</text>
<text x="77.7" y="123.9" transform="rotate(-90 77.7 123.9)">3</text>
<text x="10.4" y="135.9">C</text>
<text x="285.4" y="135.9">C</text>
<text x="10.4" y="185.9">D</text>
<text x="285.4" y="185.9">D</text>
<text x="35" y="199.9">1</text>
<text x="85" y="199.9">2</text>
<text x="135" y="199.9">3</text>
<text x="185" y="199.9">4</text>
<text x="235" y="199.9">5</text>
<text x="285" y="199.9">6</text>
</g>
<g font-size="1.8" fill="#00f">
<text x="59.8" y="14.8">Diotec - B380D</text>
<text x="175.5" y="17.3">P1</text>
<text x="20.5" y="21.1">P9</text>
<text x="42.2" y="19.9">T1</text>
<text x="57.9" y="18.6">BR1</text>
<text x="71.3" y="26.3">+</text>
<text x="77" y="27.5">C1</text>
<text x="89.5" y="26.2" transform="rotate(-90 89.5 26.2)">2.2K</text>
<text x="91.5" y="25.5" transform="rotate(-90 91.5 25.5)">R3</text>
<text x="95.8" y="25.3" transform="rotate(-90 95.8 25.3)">47</text>
<text x="97.8" y="25.5" transform="rotate(-90 97.8 25.5)">R7</text>
<text x="19.5" y="31.3">230V</text>
<text x="39.6" y="33.8">9V - 1VA</text>
<text x="77.5" y="32.6">100 mF</text>
<text x="86.9" y="34.4" transform="rotate(-90 86.9 34.4)">D1</text>
<text x="92" y="35.8" transform="rotate(-90 92 35.8)">Jaune</text>
<text x="98.5" y="34.4" transform="rotate(-90 98.5 34.4)">D3</text>
<text x="98.5" y="31" transform="rotate(-90 98.5 31)">12V</text>
<text x="124" y="31" transform="rotate(-90 124 31)">+5V</text>
<text x="127.6" y="34.4" transform="rotate(-90 127.6 34.4)">1K</text>
<text x="129.6" y="34.4" transform="rotate(-90 129.6 34.4)">R6</text>
<text x="179.6" y="33.8" transform="rotate(-90 179.6 33.8)">CONN_01X08</text>
<text x="151.8" y="36.5" transform="rotate(-90 151.8 36.5)">GND</text>
<text x="86.9" y="42.7">GND</text>
<text x="125" y="43.3" transform="rotate(-90 125 43.3)">D2</text>
<text x="130.1" y="44.3" transform="rotate(-90 130.1 44.3)">Verte</text>
<text x="133" y="45.3">P14</text>
<text x="178.8" y="45.3">P11</text>
<text x="125" y="51.6">GND</text>
<text x="158.2" y="51.7" transform="rotate(-90 158.2 51.7)">GND</text>
<text x="146.9" y="56.4" transform="rotate(-90 146.9 56.4)">+5V</text>
<text x="21.8" y="63">P3</text>
<text x="148.6" y="63">01X02</text>
<text x="155.7" y="61.5" transform="rotate(-90 155.7 61.5)">P12</text>
<text x="158.7" y="63">01X02</text>
<text x="165.8" y="61.5" transform="rotate(-90 165.8 61.5)">P13</text>
<text x="132.8" y="67.3" transform="rotate(-90 132.8 67.3)">Antenne</text>
<text x="46.3" y="74.6" transform="rotate(-90 46.3 74.6)">GND</text>
<text x="183.4" y="73.7" transform="rotate(-90 183.4 73.7)">Receiver-433MHZ</text>
<text x="21" y="82.1" transform="rotate(-90 21 82.1)">CONN_01X10</text>
<text x="158.2" y="87.3" transform="rotate(-90 158.2 87.3)">GND</text>
<text x="115.2" y="91.2">+5V</text>
<text x="117.4" y="99.7" transform="rotate(-90 117.4 99.7)">10K</text>
<text x="119.4" y="99.2" transform="rotate(-90 119.4 99.2)">R5</text>
<text x="21" y="106.2" transform="rotate(-90 21 106.2)">CONN_01X08</text>
<text x="74.6" y="103.9">+5V</text>
<text x="103.3" y="107.5">220K</text>
<text x="111.1" y="106.7">B</text>
<text x="116.6" y="103.8" transform="rotate(-90 116.6 103.8)">C</text>
<text x="119.5" y="105.6">Q2</text>
<text x="119.9" y="107.5">2N2222A</text>
<text x="21.8" y="112.6">P4</text>
<text x="76.8" y="112.4" transform="rotate(-90 76.8 112.4)">10K</text>
<text x="78.8" y="111.9" transform="rotate(-90 78.8 111.9)">R2</text>
<text x="104.3" y="109.5">R4</text>
<text x="116.6" y="111.3" transform="rotate(-90 116.6 111.3)">E</text>
<text x="173.7" y="108.8">P10</text>
<text x="70.5" y="119.4">B</text>
<text x="75.9" y="116.5" transform="rotate(-90 75.9 116.5)">C</text>
<text x="78.8" y="118.3">Q1</text>
<text x="159.5" y="117.8" transform="rotate(-90 159.5 117.8)">GND</text>
<text x="21.8" y="120.2">P2</text>
<text x="62.7" y="120.2">220K</text>
<text x="63.7" y="122.2">R1</text>
<text x="75.9" y="124" transform="rotate(-90 75.9 124)">E</text>
<text x="79.2" y="120.2">2N2222A</text>
<text x="159.6" y="122.5" transform="rotate(-90 159.6 122.5)">+5V</text>
<text x="178.4" y="122.7" transform="rotate(-90 178.4 122.7)">CONN_01X06</text>
<text x="21" y="134.2" transform="rotate(-90 21 134.2)">CONN_01X06</text>
</g>
<g font-size="1.4" fill="#840000">
<text x="88.6" y="30.5" transform="rotate(-90 88.6 30.5)">2</text>
<text x="88.6" y="36.8" transform="rotate(-90 88.6 36.8)">1</text>
<text x="126.7" y="39.4" transform="rotate(-90 126.7 39.4)">2</text>
<text x="126.7" y="45.7" transform="rotate(-90 126.7 45.7)">1</text>
</g>
<g font-size="1.1" fill="#840000">
<text x="171.8" y="110.5">1</text>
<text x="171.8" y="113">2</text>
<text x="171.8" y="115.6">3</text>
<text x="171.8" y="118.1">4</text>
<text x="25.8" y="121.9">1</text>
<text x="25.8" y="124.5">2</text>
<text x="171.8" y="120.6">5</text>
<text x="171.8" y="123.2">6</text>
<text x="25.8" y="127">3</text>
<text x="25.8" y="129.5">4</text>
<text x="25.8" y="132.1">5</text>
<text x="25.8" y="134.6">6</text>
</g>
</svg>
